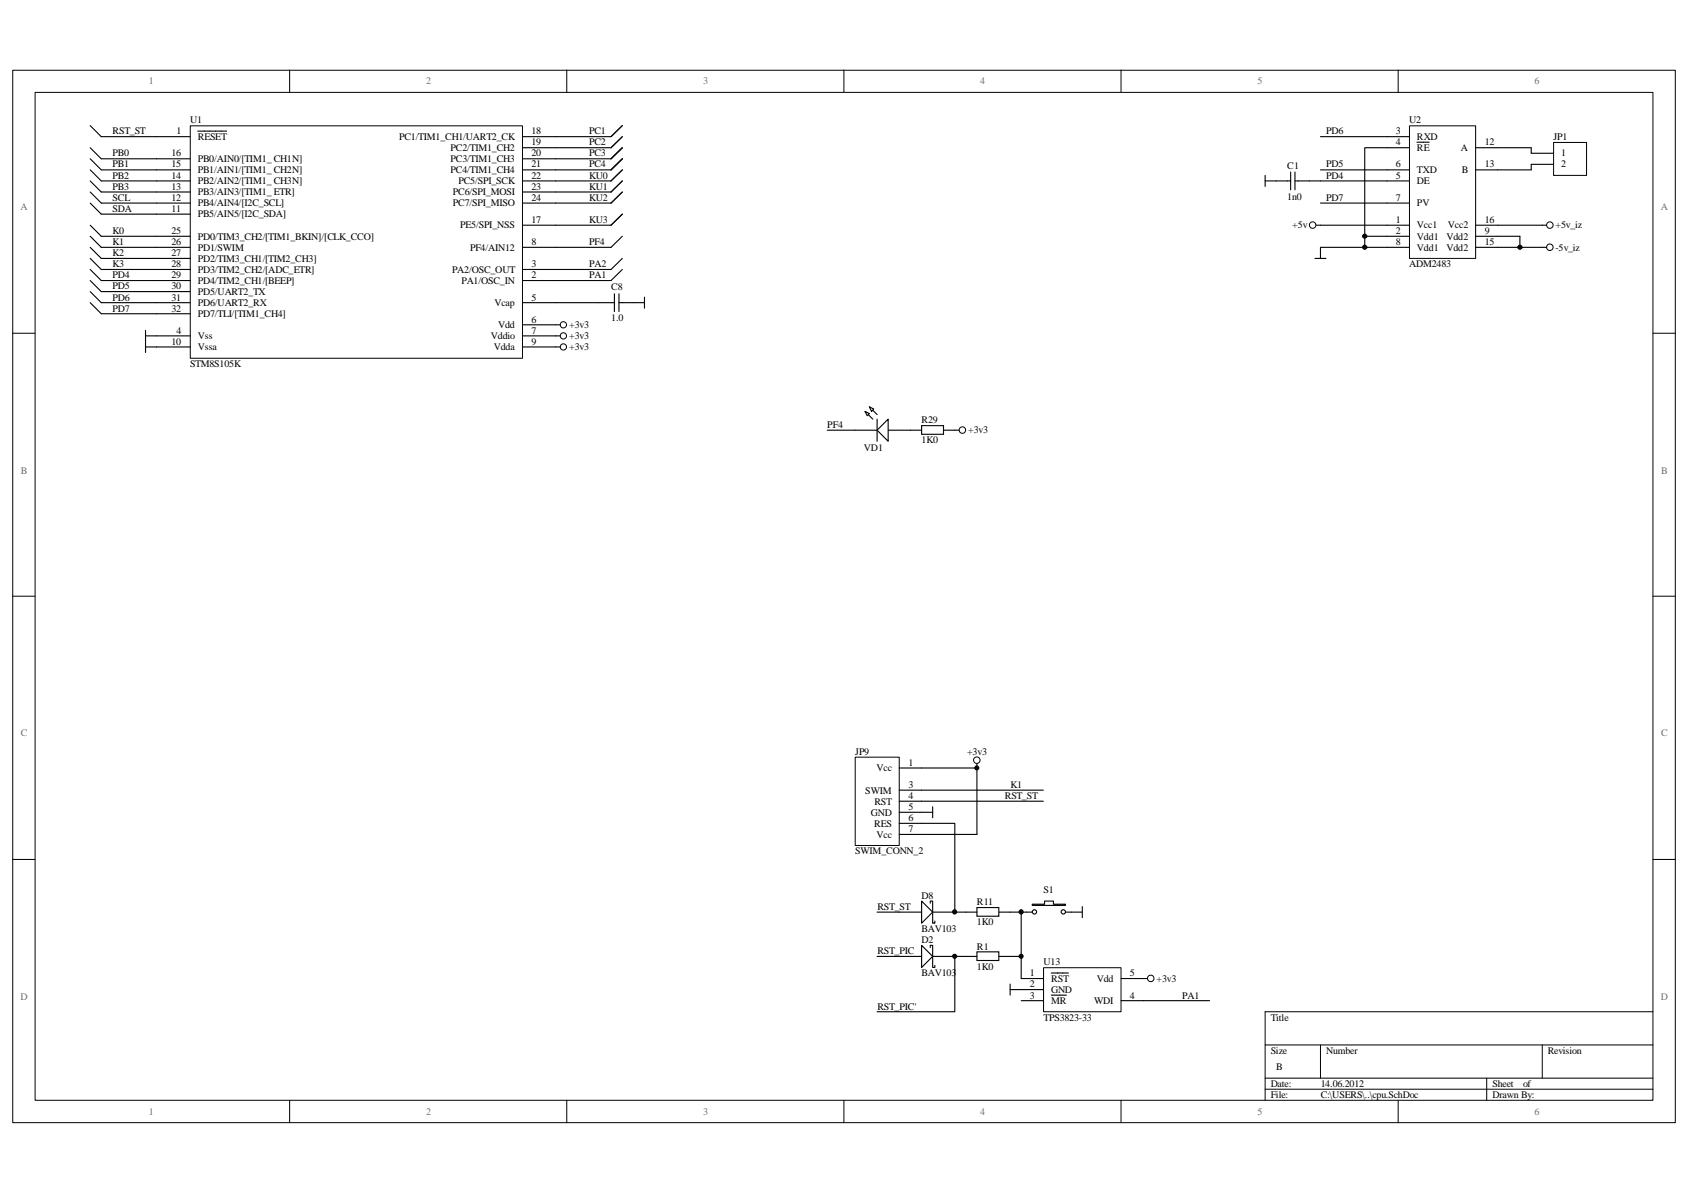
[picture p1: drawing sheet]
<svg xmlns="http://www.w3.org/2000/svg" width="297mm" height="210mm" viewBox="0 0 297 210" stroke-linecap="round" stroke-linejoin="round" font-family="sans-serif">
<path d="M2.2 12.4h292.6v185.1h-292.6z" fill="none" stroke="#000" stroke-width=".18"/>
<path d="M6.2 16.3h284.7v177.3h-284.7z" fill="#fff"/>
<g fill="none" stroke="#000" stroke-width=".18">
<path d="M6.2 16.3h284.7v177.3h-284.7zM51 12.3v3.9M99.7 12.3v3.9M148.5 12.3v3.9M197.3 12.3v3.9M246 12.3v3.9M2.2 58.6h3.9M290.9 58.6h3.9M2.2 104.9h3.9M290.9 104.9h3.9M2.2 151.2h3.9M290.9 151.2h3.9"/>
<path d="M290.9 178h-68.3v15.6M51 193.6v3.9M99.7 193.6v3.9M148.5 193.6v3.9M197.3 193.6v3.9M222.6 183.9h68.3M222.6 189.7h68.3M222.6 191.6h68.3M232.4 183.9v5.8M246 193.6v3.9M261.6 189.7v3.9M271.4 183.9v5.8"/>
</g>
<path d="M248.1 22.2h11.6v23.3h-11.6z" fill="#fff"/>
<g fill="none" stroke="#000" stroke-width=".18">
<path d="M248 22.1h11.7v23.4h-11.7z"/>
<circle cx="231" cy="39.6" r=".57"/>
<circle cx="272.7" cy="39.6" r=".57"/>
<circle cx="272.7" cy="43.5" r=".57"/>
</g>
<g fill="none" stroke="#000" stroke-width=".19">
<path d="M222.6 31.8h4.5M222.6 30.9v1.9M227.1 30.3v3.1M227.9 31.8h20.1M227.9 30.3v3.1M231.6 39.6h16.4M232.4 24h15.6M232.4 29.9h15.6M232.4 35.7h15.6M248 26h-7.8v15.6M249.3 25h2.2M259.7 26h9.7"/>
<path d="M259.7 29.9h9.7M259.7 39.6h12.5M231.4 45.5h1.9M248 41.6h-7.8v1.9M248 43.5h-15.6v2M259.7 41.6h7.8v1.9h-7.8M267.5 43.5h4.7"/>
</g>
<path d="M273.4 25.1h5.8v5.8h-5.8z" fill="#fff"/>
<path d="M273.4 25.1h5.8v5.8h-5.8z" fill="none" stroke="#000" stroke-width=".18"/>
<path d="M269.4 26v1h3.9M273.3 28.9h-3.9v1" fill="none" stroke="#000" stroke-width=".19"/>
<path d="M183.7 170.3h13.6v7.7h-13.6z" fill="#fff"/>
<g fill="none" stroke="#000" stroke-width=".18">
<path d="M183.6 170.3h13.7v7.7h-13.7z"/>
<circle cx="202.5" cy="172.1" r=".57"/>
</g>
<path d="M158.2 160.5h4M164.1 160.5h3.9M177.8 174.1h5.8M177.8 173.1v2M179.7 172.2h3.9M179.7 176.1h3.9M185 171.2h3M185 175.1h2.7M197.3 172.2h4.6M197.3 176.1h3.9" fill="none" stroke="#000" stroke-width=".19"/>
<path d="M162.2 158.5l1.9 2-1.9 1.9z" fill="#fff"/>
<path d="M162.2 158.5l1.9 2-1.9 1.9zM162.2 144.9h5.8v15.6M163.7 158.9v-.4h.4v3.9h.4v-.3M171.9 159.7h3.9v1.5h-3.9zM170 160.5h1.9M175.8 160.5h2M180.7 160.5h.9M187.5 160.5h1M201.2 176.1h11.6" fill="none" stroke="#000" stroke-width=".19"/>
<path d="M181.6 159.1h2.2v-.6h1.6v.6h2.1v.2h-5.9z" fill-rule="evenodd" fill="#fff"/>
<g fill="none" stroke="#000" stroke-width=".19">
<path d="M150.4 75.7h3.9M156.3 75.7h3.9M181.6 159.1h2.2v-.6h1.6v.6h2.1v.2h-5.9zM190.5 159.5v2M154.3 160.5h3.9M168 160.5h2M188.5 160.5h2"/>
<circle cx="182" cy="160.4" r=".38"/>
<circle cx="187.1" cy="160.4" r=".38"/>
</g>
<path d="M156.3 73.7v3.9l-2-1.9z" fill="#fff"/>
<path d="M152.2 72.4l1.4 1.3M153 71.6l1.3 1.3M156.3 73.7v3.9l-2-1.9z" fill="none" stroke="#000" stroke-width=".19"/>
<path d="M152.2 72.4l.8 .4-.4 .4z" fill="#fff"/>
<path d="M152.2 72.4l.8 .4-.4 .4z" fill="none" stroke="#000" stroke-width=".19"/>
<path d="M153 71.6l.8 .4-.4 .4z" fill="#fff"/>
<path d="M145.6 75.7h4.8M153 71.6l.8 .4-.4 .4zM154.3 73.7v3.9M160.2 75.7h2M162.2 74.9h3.8v1.5h-3.8zM166.1 75.7h2.7" fill="none" stroke="#000" stroke-width=".19"/>
<circle cx="169.4" cy="75.7" r=".57" fill="none" stroke="#000" stroke-width=".18"/>
<path d="M33.5 22.2h58.4v40.8h-58.4z" fill="#fff"/>
<g fill="none" stroke="#000" stroke-width=".18">
<path d="M33.5 22.1h58.4v40.9h-58.4z"/>
<circle cx="99.1" cy="59.1" r=".55"/>
<circle cx="99.1" cy="57.2" r=".55"/>
<circle cx="99.1" cy="61" r=".55"/>
</g>
<g fill="none" stroke="#000" stroke-width=".19">
<path d="M15.9 26l1.9 1.9h15.6M15.9 27.9l1.9 2h15.6M15.9 29.9l1.9 1.9h15.6M15.9 31.8l1.9 2h15.6M15.9 33.8l1.9 1.9h15.6M15.9 22.1l1.9 1.9h15.6M15.9 35.7l1.9 2h15.6M15.9 39.6l1.9 2h15.6M34.8 23.1h5.1M109.5 26l-2 1.9h-15.6M109.5 27.9l-2 2h-15.6M109.5 29.9l-2 1.9h-15.6"/>
<path d="M109.5 31.8l-2 2h-15.6M109.5 33.8l-2 1.9h-15.6M109.5 22.1l-2 1.9h-15.6M109.5 24l-2 2h-15.6M109.5 37.7l-2 1.9h-15.6M15.9 41.6l1.9 1.9h15.6M15.9 43.5l1.9 2h15.6M15.9 45.5l1.9 1.9h15.6M15.9 47.4l1.9 2h15.6M15.9 49.4l1.9 1.9h15.6M15.9 51.3l1.9 2h15.6M15.9 53.3l1.9 1.9h15.6"/>
<path d="M25.6 59.1h7.8M25.6 58.1v3.9M91.9 53.3h16.2M91.9 59.1h6.7M91.9 57.1h6.7M108.1 51.7v3.1M108.9 53.3h4.5M108.9 51.7v3.1M109.5 41.6l-2 1.9h-15.6M109.5 45.5l-2 1.9h-15.6M109.5 47.4l-2 2h-15.6M113.4 52.3v1.9"/>
<path d="M25.6 61h7.8M91.9 61h6.7"/>
</g>
<path d="M150.5 133.3h7.7v15.5h-7.7z" fill="#fff"/>
<g fill="none" stroke="#000" stroke-width=".18">
<path d="M150.5 133.2h7.7v15.6h-7.7z"/>
<circle cx="171.9" cy="133.8" r=".57"/>
</g>
<g fill="none" stroke="#000" stroke-width=".19">
<path d="M158.2 135.1h13.7v11.7h-13.7M158.2 139h25.4M171.9 134.4v.7M158.2 141h25.4M158.2 142.9h4M158.2 144.9h4M158.2 168.3h4M164.1 168.3h3.9M170 168.3h1.9M171.9 167.5h3.9v1.5h-3.9zM175.8 168.3h3.9v3.9M177.8 160.5h1.9"/>
<path d="M180.7 160.5h-1v7.8"/>
</g>
<path d="M162.2 166.3l1.9 2-1.9 1.9z" fill="#fff"/>
<path d="M162.2 142.9h1.9M164.1 141.9v2M154.3 168.3h3.9M162.2 166.3l1.9 2-1.9 1.9zM163.7 166.7v-.4h.4v3.9h.4v-.4M170 168.3h-2v9.7h-13.7" fill="none" stroke="#000" stroke-width=".19"/>
<g fill="#000">
<circle cx="240.2" cy="41.6" r=".37"/>
<circle cx="240.2" cy="43.5" r=".37"/>
<circle cx="267.5" cy="43.5" r=".37"/>
<circle cx="171.9" cy="135.1" r=".36"/>
<circle cx="168" cy="160.4" r=".38"/>
<circle cx="168" cy="168.3" r=".37"/>
<circle cx="179.7" cy="160.4" r=".37"/>
<circle cx="179.7" cy="168.3" r=".36"/>
</g>
<g fill="none" stroke="#000" stroke-width=".18">
<circle cx="240.2" cy="41.6" r=".37"/>
<circle cx="240.2" cy="43.5" r=".37"/>
<circle cx="267.5" cy="43.5" r=".37"/>
<circle cx="171.9" cy="135.1" r=".36"/>
<circle cx="168" cy="160.4" r=".38"/>
<circle cx="168" cy="168.3" r=".37"/>
<circle cx="179.7" cy="160.4" r=".37"/>
<circle cx="179.7" cy="168.3" r=".36"/>
</g>
<g font-size="1.8" fill="#6e6e6e">
<text x="26.2" y="14.9">1</text>
<text x="75" y="14.9">2</text>
<text x="123.7" y="14.9">3</text>
<text x="172.5" y="14.9">4</text>
<text x="221.3" y="14.9">5</text>
<text x="270" y="14.9">6</text>
<text x="3.6" y="37">A</text>
<text x="292.3" y="37">A</text>
<text x="3.6" y="83.3">B</text>
<text x="292.3" y="83.3">B</text>
<text x="3.6" y="129.6">C</text>
<text x="292.3" y="129.6">C</text>
<text x="3.6" y="175.9">D</text>
<text x="292.3" y="175.9">D</text>
<text x="26.2" y="196.1">1</text>
<text x="75" y="196.1">2</text>
<text x="123.7" y="196.1">3</text>
<text x="172.5" y="196.1">4</text>
<text x="221.3" y="196.1">5</text>
<text x="270" y="196.1">6</text>
</g>
<g font-size="1.8">
<text x="19.8" y="23.6">RST_ST</text>
<text x="31.1" y="23.6">1</text>
<text x="33.4" y="21.7">U1</text>
<text x="93.5" y="23.6">18</text>
<text x="103.7" y="23.6">PC1</text>
<text x="233.4" y="23.6">PD6</text>
<text x="245.6" y="23.6">3</text>
<text x="248" y="21.7">U2</text>
<text x="19.8" y="27.5">PB0</text>
<text x="19.8" y="29.5">PB1</text>
<text x="30.2" y="27.5">16</text>
<text x="30.2" y="29.5">15</text>
<text x="34.8" y="24.6">RESET</text>
<text x="34.8" y="28.5">PB0/AIN0/[TIM1_ CH1N]</text>
<text x="70.2" y="24.6">PC1/TIM1_CH1/UART2_CK</text>
<text x="79.3" y="28.5">PC3/TIM1_CH3</text>
<text x="79.3" y="26.5">PC2/TIM1_CH2</text>
<text x="93.5" y="27.5">20</text>
<text x="93.5" y="29.5">21</text>
<text x="93.5" y="25.6">19</text>
<text x="103.7" y="25.6">PC2</text>
<text x="103.7" y="27.5">PC3</text>
<text x="103.7" y="29.5">PC4</text>
<text x="226.5" y="29.7">C1</text>
<text x="233.4" y="29.5">PD5</text>
<text x="245.6" y="25.6">4</text>
<text x="245.6" y="29.5">6</text>
<text x="249.3" y="24.6">RXD</text>
<text x="249.3" y="26.5">RE</text>
<text x="257.1" y="26.5">A</text>
<text x="261.3" y="25.6">12</text>
<text x="261.3" y="29.5">13</text>
<text x="273.3" y="24.6">JP1</text>
<text x="274.7" y="27.5">1</text>
<text x="274.7" y="29.5">2</text>
<text x="19.8" y="31.4">PB2</text>
<text x="19.8" y="33.4">PB3</text>
<text x="19.8" y="35.3">SCL</text>
<text x="30.2" y="33.4">13</text>
<text x="30.2" y="31.4">14</text>
<text x="30.2" y="35.3">12</text>
<text x="34.8" y="30.4">PB1/AIN1/[TIM1_ CH2N]</text>
<text x="34.8" y="32.4">PB2/AIN2/[TIM1_ CH3N]</text>
<text x="34.8" y="34.3">PB3/AIN3/[TIM1_ ETR]</text>
<text x="79.3" y="30.4">PC4/TIM1_CH4</text>
<text x="79.7" y="34.3">PC6/SPI_MOSI</text>
<text x="80.7" y="32.4">PC5/SPI_SCK</text>
<text x="93.5" y="31.4">22</text>
<text x="93.5" y="33.4">23</text>
<text x="93.5" y="35.3">24</text>
<text x="103.7" y="31.4">KU0</text>
<text x="103.7" y="33.4">KU1</text>
<text x="103.7" y="35.3">KU2</text>
<text x="226.5" y="35.1">1n0</text>
<text x="233.4" y="35.3">PD7</text>
<text x="233.4" y="31.4">PD4</text>
<text x="245.6" y="31.4">5</text>
<text x="245.6" y="35.3">7</text>
<text x="249.3" y="30.4">TXD</text>
<text x="249.3" y="32.4">DE</text>
<text x="257.3" y="30.4">B</text>
<text x="19.8" y="41.1">K0</text>
<text x="19.8" y="37.3">SDA</text>
<text x="30.2" y="37.3">11</text>
<text x="30.2" y="41.1">25</text>
<text x="34.8" y="36.3">PB4/AIN4/[I2C_SCL]</text>
<text x="34.8" y="38.2">PB5/AIN5/[I2C_SDA]</text>
<text x="79.7" y="36.3">PC7/SPI_MISO</text>
<text x="81" y="40.2">PE5/SPI_NSS</text>
<text x="93.5" y="39.2">17</text>
<text x="103.7" y="39.2">KU3</text>
<text x="227.4" y="40.2">+5v</text>
<text x="245.6" y="39.2">1</text>
<text x="245.6" y="41.1">2</text>
<text x="249.3" y="36.3">PV</text>
<text x="249.3" y="40.2">Vcc1</text>
<text x="254.8" y="40.2">Vcc2</text>
<text x="261.3" y="39.2">16</text>
<text x="261.3" y="41.1">9</text>
<text x="273.7" y="40.2">+5v_iz</text>
<text x="19.8" y="43.1">K1</text>
<text x="19.8" y="45.1">K2</text>
<text x="19.8" y="47">K3</text>
<text x="30.2" y="47">28</text>
<text x="30.2" y="43.1">26</text>
<text x="30.2" y="45.1">27</text>
<text x="34.8" y="42.2">PD0/TIM3_CH2/[TIM1_BKIN]/[CLK_CCO]</text>
<text x="34.8" y="44.1">PD1/SWIM</text>
<text x="34.8" y="46.1">PD2/TIM3_CH1/[TIM2_CH3]</text>
<text x="82.7" y="44.1">PF4/AIN12</text>
<text x="93.5" y="47">3</text>
<text x="93.5" y="43.1">8</text>
<text x="103.7" y="43.1">PF4</text>
<text x="103.7" y="47">PA2</text>
<text x="245.6" y="43.1">8</text>
<text x="248" y="47">ADM2483</text>
<text x="249.3" y="42.2">Vdd1</text>
<text x="249.3" y="44.1">Vdd1</text>
<text x="254.5" y="42.2">Vdd2</text>
<text x="254.5" y="44.1">Vdd2</text>
<text x="261.3" y="43.1">15</text>
<text x="273.7" y="44.1">-5v_iz</text>
<text x="19.8" y="49">PD4</text>
<text x="19.8" y="50.9">PD5</text>
<text x="19.8" y="52.9">PD6</text>
<text x="30.2" y="50.9">30</text>
<text x="30.2" y="52.9">31</text>
<text x="30.2" y="49">29</text>
<text x="34.8" y="48">PD3/TIM2_CH2/[ADC_ETR]</text>
<text x="34.8" y="50">PD4/TIM2_CH1/[BEEP]</text>
<text x="34.8" y="51.9">PD5/UART2_TX</text>
<text x="34.8" y="53.8">PD6/UART2_RX</text>
<text x="79.5" y="48">PA2/OSC_OUT</text>
<text x="81.2" y="50">PA1/OSC_IN</text>
<text x="87" y="53.8">Vcap</text>
<text x="93.5" y="49">2</text>
<text x="93.5" y="52.9">5</text>
<text x="103.7" y="49">PA1</text>
<text x="107.6" y="51.1">C8</text>
<text x="19.8" y="54.8">PD7</text>
<text x="30.2" y="54.8">32</text>
<text x="31.1" y="58.7">4</text>
<text x="34.8" y="55.8">PD7/TLI/[TIM1_CH4]</text>
<text x="34.8" y="59.7">Vss</text>
<text x="86.4" y="59.7">Vddio</text>
<text x="87.7" y="57.7">Vdd</text>
<text x="93.5" y="56.8">6</text>
<text x="93.5" y="58.7">7</text>
<text x="100.2" y="57.7">+3v3</text>
<text x="100.2" y="59.7">+3v3</text>
<text x="107.6" y="56.6">1.0</text>
<text x="30.2" y="60.7">10</text>
<text x="33.4" y="64.6">STM8S105K</text>
<text x="34.8" y="61.6">Vssa</text>
<text x="86.9" y="61.6">Vdda</text>
<text x="93.5" y="60.7">9</text>
<text x="100.2" y="61.6">+3v3</text>
<text x="145.6" y="75.3">PF4</text>
<text x="162.2" y="74.5">R29</text>
<text x="170.4" y="76.2">+3v3</text>
<text x="152" y="79.4">VD1</text>
<text x="162.2" y="78">1K0</text>
<text x="150.5" y="132.8">JP9</text>
<text x="154.3" y="135.7">Vcc</text>
<text x="159.8" y="134.7">1</text>
<text x="170.2" y="132.8">+3v3</text>
<text x="152.3" y="139.6">SWIM</text>
<text x="153.2" y="143.5">GND</text>
<text x="153.9" y="141.6">RST</text>
<text x="159.8" y="142.5">5</text>
<text x="159.8" y="140.6">4</text>
<text x="159.8" y="138.6">3</text>
<text x="176.8" y="140.6">RST_ST</text>
<text x="177.8" y="138.6">K1</text>
<text x="153.8" y="145.5">RES</text>
<text x="154.3" y="147.4">Vcc</text>
<text x="159.8" y="144.5">6</text>
<text x="159.8" y="146.4">7</text>
<text x="150.5" y="150.3">SWIM_CONN_2</text>
<text x="154.4" y="160.1">RST_ST</text>
<text x="162.2" y="158.1">D8</text>
<text x="171.9" y="159.3">R11</text>
<text x="183.6" y="157.1">S1</text>
<text x="154.4" y="167.9">RST_PIC</text>
<text x="162.2" y="164">BAV103</text>
<text x="162.2" y="165.9">D2</text>
<text x="171.9" y="162.8">1K0</text>
<text x="171.9" y="167.1">R1</text>
<text x="162.2" y="171.7">BAV103</text>
<text x="171.9" y="170.6">1K0</text>
<text x="181.2" y="171.7">1</text>
<text x="181.2" y="173.7">2</text>
<text x="183.6" y="169.8">U13</text>
<text x="185" y="172.7">RST</text>
<text x="193" y="172.7">Vdd</text>
<text x="198.8" y="171.7">5</text>
<text x="203.5" y="172.7">+3v3</text>
<text x="154.4" y="177.6">RST_PIC'</text>
<text x="181.2" y="175.7">3</text>
<text x="183.6" y="179.6">TPS3823-33</text>
<text x="185" y="176.7">MR</text>
<text x="185" y="174.7">GND</text>
<text x="192.5" y="176.7">WDI</text>
<text x="198.8" y="175.7">4</text>
<text x="208" y="175.7">PA1</text>
<text x="223.6" y="179.6">Title</text>
<text x="223.6" y="185.4">Size</text>
<text x="233.4" y="185.4">Number</text>
<text x="272.4" y="185.4">Revision</text>
<text x="223.6" y="191.3">Date:</text>
<text x="224.6" y="188.3">B</text>
<text x="232.4" y="191.3">14.06.2012</text>
<text x="262.6" y="191.3">Sheet</text>
<text x="268" y="191.3">of</text>
<text x="223.6" y="193.2">File:</text>
<text x="232.4" y="193.2">C:\USERS\..\cpu.SchDoc</text>
<text x="262.6" y="193.2">Drawn By:</text>
</g>
</svg>
